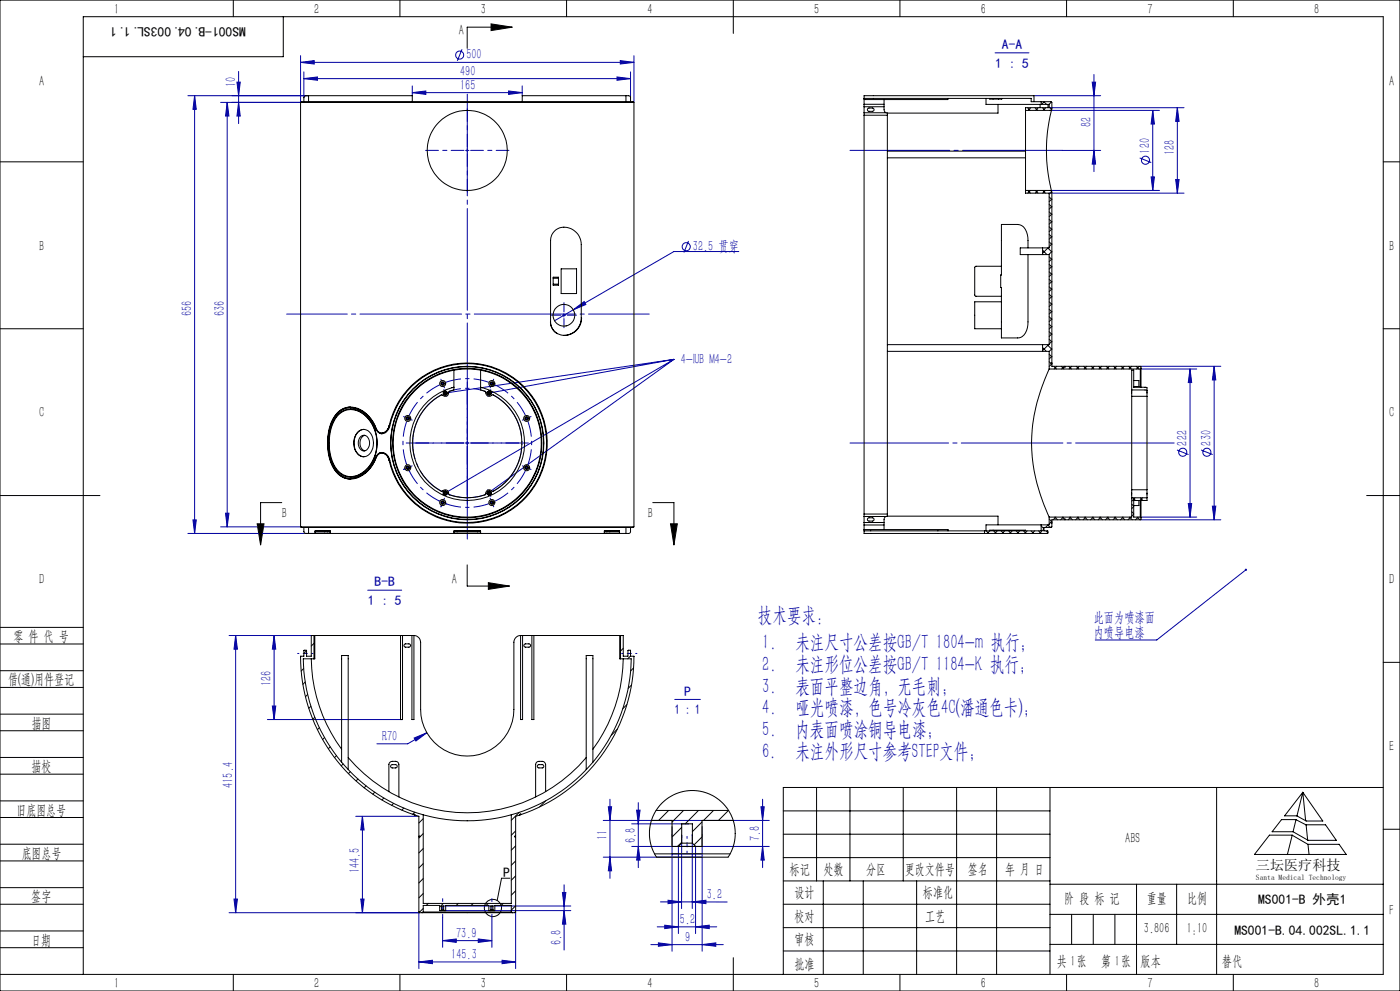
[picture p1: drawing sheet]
<svg xmlns="http://www.w3.org/2000/svg" width="420mm" height="297mm" viewBox="0 0 420 297" stroke-linecap="round" stroke-linejoin="round" font-family="sans-serif">
<g fill="none" stroke="#0000a0" stroke-width=".3">
<path d="M90.2 18.7l4.1-.5v1zM90.2 16.7v14h-24M90.2 18.7h100M138.6 14.8l-1.4 3.4M186.1 18.2l4.1 .5-4.1 .5zM190.2 16.7v14M298.5 15.8h10.2M58.4 28.7v131.2M58.4 28.7l.5 4.1h-1zM68.2 30.7l.5 4.1h-1zM68.2 30.7v127.2M71.1 24.6h1l-.5 4.1z"/>
<path d="M71.6 30.7l.5 4.1h-1zM71.6 21.4v15.6M91.2 23.6l4.1-.5v1zM91.2 21.6v7.7M91.2 23.6h98M92.6 28.7h-36.2M123.7 27.8l4-.5v1zM123.7 25.7v3M123.7 27.8h33M152.6 27.3l4.1 .5-4.1 .5zM156.7 25.7v3M185.1 23.1l4.1 .5-4.1 .5z"/>
<path d="M189.2 21.6v7.7M310.2 28.7h20M314.7 32.3h40.5M315 33.1h32.8M327.7 24.6h1l-.5 4.1zM328.2 22.3v29.1M345.8 33.1l.5 4.1h-1zM345.8 33.1v24M353.2 32.3v25.6M353.2 32.3l.5 4.1h-1zM139.7 45.1h1M140.2 44.6v1"/>
<path d="M314.7 57.9h40.5M315 57.1h32.8M318.6 45.1h11.6M328.2 45.1l.5 4.1h-1zM341.9 47.3l3.5 1.4M345.3 53h1l-.5 4.1zM352.7 53.8h1l-.5 4.1zM206.6 72.2l-1.4 3.5M221.7 75.4h-19.5l-30.2 17.4M168.7 94.5h1M169.2 94v1M172 92.8l3.3-2.4 .5 .9z"/>
<path d="M172 92.8l-5.6 3.3M132.6 114.5l.4 .9M133.2 114.8l-.9 .3M133.4 117.3l.2 .5M133.6 117.8l-.5 .2M133.6 117.8l.2 .4M134 117.6l-.4 .2M202.2 107.7l-55.1 39.6M202.2 107.7l-69.5 40.6M202.2 107.7l-68.6 10.1M202.2 107.7l-55.4 10.1M342.1 110.6h16.9"/>
<path d="M342.1 109.8h24.2M357 110.6l.5 4h-1zM357 110.6v44.4M364.2 109.8l.5 4.1h-1zM364.2 109.8v46M122.2 139.7l.1 .5M122.8 140l-.5 .2M353.1 134.9l3.5 1.3M360.3 134.9l3.5 1.3M56.4 159.9h42.6M57.9 155.8h1l-.5 4.1zM66.2 157.9h24"/>
<path d="M67.7 153.8h1l-.5 4.1zM122.3 140.2l.3 .4M122.3 140.2l-.4 .2M342.1 155h16.9M342.1 155.8h24.2M356.5 150.9h1l-.5 4.1zM363.7 151.7h1l-.5 4.1zM110.3 176.9h10.2M373.8 170.8l-26.8 21h-18.4M68.7 190.5h24.7M70.7 190.5l.5 4.1h-1zM70.7 190.5v83"/>
<path d="M82.2 190.5l.5 4.1h-1zM82.2 190.5v25.1M80.2 215.6h40.6M81.7 211.6h1l-.5 4zM128.1 219.6l-5.8 3.3h-9.2M202.4 209.6h7.7M124.2 221.2l3.9-1.6-3.3 2.5zM183 239.5v23.7M228.8 239.5v20.5M106.7 244.6h19M108.7 244.6v28.9M108.7 244.6l.5 4.1h-1z"/>
<path d="M181 245.9h49.8M181 256.9h29.5M182.5 241.8h1l-.5 4.1zM183 256.9l.5 4.1h-1zM189.5 253.7h41.3M189.5 246.9h17.2M191 242.8h1l-.5 4.1zM191.5 253.7l.5 4.1h-1zM191.5 240.6v19.4M201.6 255.9h8.9M201.6 247.7v37.4M203.5 253.7v26.1"/>
<path d="M204.5 250.3v22M207.7 250.1v22.2M208.7 253.7v26.1M210.6 247.7v37.4M228.3 241.8h1l-.5 4.1zM228.8 253.7l.5 4.1h-1zM68.7 273.5h57.1M70.2 269.4h1l-.5 4.1zM108.2 269.4h1l-.5 4.1zM125.7 273.3v17M132.8 274.9v9M133.1 271.5h38.1"/>
<path d="M133.7 272.9h37.5M147.6 274.9v9M154.7 273.3v17M168.7 267.5h1.1l-.6 4zM169.2 272.9l.6 4.1h-1.1zM169.2 265.2v19.5M197.2 277.8h17.8M198.1 270.3h9.6M199.4 277.3l4.1 .5-4.1 .5zM200.4 269.8l4.1 .5-4.1 .5zM207.7 270.3l4.1-.5v1zM207.7 270.3h10.5"/>
<path d="M208.7 277.8l4.1-.5v1zM125.7 288.3l4-.5v1zM125.7 288.3h29M132.8 281.9l4.1-.5v1zM132.8 281.9h14.8M143.5 281.4l4.1 .5-4.1 .5zM150.6 287.8l4.1 .5-4.1 .5zM195.3 283.1h21.7M197.5 282.6l4.1 .5-4.1 .5zM210.6 283.1l4.1-.5v1z"/>
<circle cx="137.9" cy="16.5" r="1.21"/>
<circle cx="343.6" cy="48" r="1.22"/>
<circle cx="205.9" cy="73.9" r="1.22"/>
<circle cx="354.8" cy="135.5" r="1.21"/>
<circle cx="362.1" cy="135.5" r="1.21"/>
</g>
<g fill="none" stroke="#000" stroke-width=".3">
<path d="M0 0h420v297h-420zM70 0v5M85 5v12h-60M120 0v5M147.3 7.2l6.4 .9-6.4 1.1zM153.7 8.1h-13.5v6.4M170 0v5M220 0v10M270 0v5M320 0v5M370 0v5M0 48.5h25"/>
<path d="M415 48.5h5M0 98.5h25M415 98.5h5M0 148.5h30M77.2 157h2l-1 6.3zM84.5 150.6h-6.3v12.7M195.8 150.6h6.4v12.7M201.2 157h2l-1 6.3zM410 148.5h10M140.2 169.3v6.3h12.7M146.5 174.6l6.4 1-6.4 1zM0 193h25"/>
<path d="M0 188h25M415 198.5h5M0 206h25M0 201h25M0 219h25M0 214h25M0 232h25M0 227h25M245 236v28M255 236v28M271 236v28M287 236v56"/>
<path d="M299 236v56M315 236v56M365 236v56M390.8 237.5l6 8.6h-4.9l-2.9-1.6h-3.6zM390.8 237.5l-1.7 7M390.8 237.5l.9 8.5M415 236h-180v56M0 245h25M0 240h25M0 258h25M0 253h25M235 243h80"/>
<path d="M235 250h80M235 257h80M380.8 250.3h6.8l4.8 2.7h9.3l2.2 3.1h-27.6zM384.5 245.6h4.3l3 1.6h5.9l3.2 4.6h-8.5l-4.5-2.5h-6.3zM387.7 250.3l-1.5 5.8M388.8 245.7l-.9 3.6M391.8 247.2l.5 4.5M392.4 253l.3 3.1M415 248.5h5M0 271h25M0 266h25M0 279h25"/>
<path d="M153 263.2h-2.5l-1.3 6.7M235 271h80M235 264h80M235 278h80M247 264v28M259 264v28M275 264v28M315 274h100M315 265h100M321.5 274v9M328 274v9M334.5 274v9"/>
<path d="M341 265v27M353 265v18M0 292h415v-287h-390v287M0 284h25M70 292v5M120 292v5M170 292v5M220 287v10M235 285h80M270 292v5M315 283h100M320 292v5"/>
<path d="M370 292v5"/>
<circle cx="147.9" cy="272.1" r="2.57"/>
</g>
<g fill="none" stroke="#0000a0" stroke-width=".3" stroke-dasharray="30.5 1.3 1.3 1.3" stroke-linecap="butt">
<path d="M146.8 117.8l-.5-.2M146.8 117.8l.4 .2M147.6 114.9l-.5-.1M147.6 114.9l.4 .2M122 139.2l-.1-.4M122.4 125.4l-.2 .4M122.4 125.4l.2-.5M158 125.4l-.2-.5M158 125.4l.2 .4M122.4 140.2l.2 .4M122.4 140.2l-.2-.5M122.8 141.1l.1 .3"/>
<path d="M131.9 150.2l-.4-.2M132.8 150.6l.5 .2M132.8 150.6l-.5-.2M133.7 151l.4 .1M146.8 147.8l.4-.2M146.8 147.8l-.5 .2M147.6 150.6l.4-.2M147.6 150.6l-.5 .2M158 140.2l.2-.5M158 140.2l-.2 .4"/>
</g>
<path d="M145.9 117.4a16.4 16.4 0 0 0-11.4 0" fill="none" stroke="#0000a0" stroke-width=".3" stroke-dasharray="30.5 1.3 1.3 1.3" stroke-dashoffset="26.6" stroke-linecap="butt"/>
<path d="M132.7 118.2a16.4 16.4 0 0 0-7.5 21.2 16.4 16.4 0 0 0 20.7 8.7" fill="none" stroke="#0000a0" stroke-width=".3" stroke-dasharray="30.5 1.3 1.3 1.3" stroke-dashoffset="7.6" stroke-linecap="butt"/>
<path d="M147.7 147.3a16.4 16.4 0 0 0 0-29.1" fill="none" stroke="#0000a0" stroke-width=".3" stroke-dasharray="30.5 1.3 1.3 1.3" stroke-dashoffset="14.4" stroke-linecap="butt"/>
<path d="M131.9 115.3a19.3 19.3 0 0 0-9.1 9.2M146.6 114.6a19.3 19.3 0 0 0-12.9 0M122 126.3a19.3 19.3 0 0 0 0 12.9M157.6 124.5a19.3 19.3 0 0 0-9.1-9.2M158.4 139.2a19.3 19.3 0 0 0 0-12.9M122.8 141.1a19.3 19.3 0 0 0 9.1 9.1M133.7 151a19.3 19.3 0 0 0 12.9 0M148.5 150.2a19.3 19.3 0 0 0 9.1-9.1" fill="none" stroke="#0000a0" stroke-width=".3" stroke-dasharray="30.5 1.3 1.3 1.3" stroke-dashoffset="25.8" stroke-linecap="butt"/>
<g fill="none" stroke="#0000a0" stroke-width=".3" stroke-dasharray="30.5 1.3 1.3 1.3">
<path d="M168.2 94.5h-2.8M169.2 93.5v-2.8M169.2 95.5v2.7M170.2 94.5h2.7M132.4 114l-.1-.4M133.2 115.9l.1 .3M133.2 116.9l-.1-.1M134 118.7v.1M146.4 118.7l-.1 .1M146.8 117.8l.2-.5M146.8 117.8l-.2 .4M147.2 116.9v-.1"/>
<path d="M147.2 115.9l-.2 .3M147.6 114.9l.2-.4M147.6 114.9l-.2 .5M148 114l.1-.4M121.4 125l-.3-.2M122.4 125.4l-.5-.2M122.4 125.4l.4 .2M123.3 125.8l.4 .1M123.3 139.8l.4-.2M140.2 132.8v-.5M140.2 132.8h-.5M140.2 132.8v.5"/>
<path d="M140.2 132.8h.5M157.1 125.8l-.4 .1M157.1 139.8l-.4-.2M158 125.4l.5-.2M158 125.4l-.4 .2M158.9 125l.4-.2M121.4 140.5l-.3 .2M122.4 140.2l-.5 .1M122.4 140.2l.4-.2M132.4 151.5l-.1 .4M132.8 150.6l-.2 .5M132.8 150.6l.2-.5"/>
<path d="M133.2 149.7l.1-.4M146.4 146.9l-.1-.1M146.8 147.8l.2 .4M146.8 147.8l-.2-.5M147.2 148.7v.1M147.2 149.7l-.2-.4M147.6 150.6l.2 .5M147.6 150.6l-.2-.5M148 151.5l.1 .4M158 140.2l.5 .1M158 140.2l-.4-.2M158.9 140.5l.4 .2"/>
</g>
<path d="M139.2 132.8h-14.5M140.2 131.8v-14.5M140.2 133.8v14.5M141.2 132.8h14.5" fill="none" stroke="#0000a0" stroke-width=".3" stroke-dasharray="30.5 1.3 1.3 1.3" stroke-dashoffset="25.1"/>
<path d="M139.2 132.8h-17.3M140.2 131.8v-17.4M140.2 133.8v17.3M141.2 132.8h17.3" fill="none" stroke="#0000a0" stroke-width=".3" stroke-dasharray="30.5 1.3 1.3 1.3" stroke-dashoffset="23.7"/>
<path d="M139.2 45.1h-11.5M140.2 44.1v-11.5M140.2 46.1v11.5M141.2 45.1h11.5" fill="none" stroke="#0000a0" stroke-width=".3" stroke-dasharray="30.5 1.3 1.3 1.3" stroke-dashoffset="26.6"/>
<path d="M206.1 255.7v-5" fill="none" stroke="#0000a0" stroke-width=".3" stroke-dasharray="30.5 1.3 1.3 1.3" stroke-dashoffset="29.9"/>
<path d="M93.9 195.8h-4.6M191.1 195.8h-4.6" fill="none" stroke="#0000a0" stroke-width=".3" stroke-dasharray="30.5 1.3 1.3 1.3" stroke-dashoffset="30.1"/>
<path d="M132.8 274.9v-5.6M147.6 274.9v-5.6" fill="none" stroke="#0000a0" stroke-width=".3" stroke-dasharray="30.5 1.3 1.3 1.3" stroke-dashoffset="29.6"/>
<path d="M140.2 28v133.7" fill="none" stroke="#0000a0" stroke-width=".3" stroke-dasharray="30.5 1.3 1.3 1.3" stroke-dashoffset="-.2"/>
<path d="M86 94.1h108.8" fill="none" stroke="#0000a0" stroke-width=".3" stroke-dasharray="30.5 1.3 1.3 1.3" stroke-dashoffset="12.3"/>
<path d="M352.2 132.8h-97.2" fill="none" stroke="#0000a0" stroke-width=".3" stroke-dasharray="30.5 1.3 1.3 1.3" stroke-dashoffset=".9"/>
<path d="M318.7 45.1h-63.7" fill="none" stroke="#0000a0" stroke-width=".3" stroke-dasharray="30.5 1.3 1.3 1.3" stroke-dashoffset=".6"/>
<path d="M147.3 7.2l6.4 .9-6.4 1.1zM146.5 174.6l6.4 1-6.4 1zM201.2 157h2l-1 6.3zM77.2 157h2l-1 6.3z" fill="#000"/>
<g fill="#0000a0">
<path d="M373.5 170.6l.5-.1-.2 .3 .3-.2a.35 .35 0 0 1-.3 .5 .35 .35 0 0 1-.3-.5z"/>
<path d="M197.5 282.6l4.1 .5-4.1 .5zM210.6 283.1l4.1-.5v1zM199.4 277.3l4.1 .5-4.1 .5zM208.7 277.8l4.1-.5v1z"/>
<path d="M183 256.9l.5 4.1h-1zM182.5 241.8h1l-.5 4.1zM228.8 253.7l.5 4.1h-1zM228.3 241.8h1l-.5 4.1z"/>
<path d="M191 242.8h1l-.5 4.1zM191.5 253.7l.5 4.1h-1z"/>
<path d="M327.7 24.6h1l-.5 4.1zM328.2 45.1l.5 4.1h-1z"/>
<path d="M200.4 269.8l4.1 .5-4.1 .5zM207.7 270.3l4.1-.5v1z"/>
<path d="M150.6 287.8l4.1 .5-4.1 .5zM125.7 288.3l4-.5v1z"/>
<path d="M90.2 18.7l4.1-.5v1zM186.1 18.2l4.1 .5-4.1 .5zM91.2 23.6l4.1-.5v1zM185.1 23.1l4.1 .5-4.1 .5zM123.7 27.8l4-.5v1zM152.6 27.3l4.1 .5-4.1 .5zM172 92.8l3.8-1.5-.5-.9zM124.2 221.2l.6 .9 3.3-2.5zM132.8 281.9l4.1-.5v1zM143.5 281.4l4.1 .5-4.1 .5z"/>
<path d="M58.4 28.7l.5 4.1h-1zM57.9 155.8h1l-.5 4.1z"/>
<path d="M108.2 269.4h1l-.5 4.1zM108.7 244.6l.5 4.1h-1z"/>
<path d="M70.2 269.4h1l-.5 4.1zM70.7 190.5l.5 4.1h-1z"/>
<path d="M68.2 30.7l.5 4.1h-1zM67.7 153.8h1l-.5 4.1zM71.1 24.6h1l-.5 4.1zM71.6 30.7l.5 4.1h-1zM353.2 32.3l.5 4.1h-1zM352.7 53.8h1l-.5 4.1zM345.8 33.1l.5 4.1h-1zM345.3 53h1l-.5 4.1zM357 110.6l.5 4h-1zM356.5 150.9h1l-.5 4.1zM364.2 109.8l.5 4.1h-1zM363.7 151.7h1l-.5 4.1zM168.7 267.5h1.1l-.6 4zM169.2 272.9l.6 4.1h-1.1z"/>
<path d="M82.2 190.5l.5 4.1h-1zM81.7 211.6h1l-.5 4z"/>
</g>
<g fill="none" stroke="#000" stroke-width=".3">
<path d="M90.2 30.7h100v127.2h-100zM90.4 30.7v-.2h99.6v.2M92.6 28.7h31.1v1.8M92.6 28.7l-1.3 .2-.1 1.6M92.6 28.7v1.8M187.8 28.7h-31.1v1.8M187.8 28.7h.8l.5 .3 .1 1.5M187.8 28.7v1.8M259.2 29.5h50.2v1h2.9M259.2 31.3h6M259.2 33.8h6.6M259.2 34.5h7"/>
<path d="M259.2 32h6M260.3 32.5l1.4-.1a.49 .49 0 0 1 .5 .5 .49 .49 0 0 1-.5 .5l-1.4-.2zM265.2 29.8v3.1a1.02 1.02 0 0 0 1 1M266.2 33.9v120.8M284.4 29.5l-.1 .3h-25l-.1-.2M295.8 29.5v1.8h16.5M296.9 29.5v.2h3.6v-.2M299.4 31.3v2.6h-33.2M307.7 33.1v24M308.3 32.3l.7 .8M309.2 32.3l-.8 .8M310.2 30.5v-1.8h-51v131.2h36.1"/>
<path d="M310.5 32.3l.8 .8M311.5 32.3l-.8 .8M312 31.3v1M312.3 30.5h3v.2M312.3 31.3h2.4v1h-7v.8M312.3 30.5v.8M312.7 32.3l.8 .8M313.2 30.5l.8 .8M313.3 30.5l-.8 .8M313.7 32.3l-.8 .8M314.4 31.3v1M314.7 32.1l.9 .8"/>
<path d="M315.3 30.7h.3v1.8l-.4 .6h-7.5M315.3 30.7l-.6 .6M315.5 32.9v-.1a50 50 0 0 0 0 24.6M266.2 45.3h41.5M266.2 47.3h41.5M307.7 57.1h7.3l.4 .2 .2 .4v51.1M307.7 57.1v.8h7v16.4h-1.9M308.3 57.1l.8 .8M309.1 57.1l-.8 .8M310.6 57.1l.8 .8M311.4 57.1l-.8 .8M312.8 57.1l.8 .8"/>
<path d="M313.6 57.1l-.8 .8M314.7 59l.9 .8M315.5 57.4l-.8 .8M315.6 59.7l-.9 .7M166.3 69.3a4.9 4.9 0 0 1 5.4-.6 4.9 4.9 0 0 1 2.7 4.6v22a4.9 4.9 0 0 1-2.9 4.7 4.9 4.9 0 0 1-5.4-1l-.8-1.3-.1-1.2v-24.4l.4-1.8zM300.4 79.8h-7.6l-.4 .4 .1 8.5 7.9 .1M308.4 74.3a8.2 8.2 0 0 0-1.1-5.9l-.7-.7-.8-.4h-5.4v15.1h-.2v3.8h.2v15.1h4.9a3.6 3.6 0 0 0 3.1-3.9v-21.1M312.8 74.3h-6.7v2h6.7M312.8 75l1.3 1.3M312.8 76.3h1.9v27h-1.9M312.8 74.3v2M314.3 74.3l1.3 1.2"/>
<path d="M314.4 74.3l-1.6 1.6M314.7 79.2l.9 .8M314.7 77l.9 .8M314.7 72.5l.9 .8M314.7 70.2l.9 .8M314.7 68l.9 .8M314.7 65.8l.9 .7M314.7 63.5l.9 .8M314.7 61.2l.9 .9M315.6 61.9l-.9 .8M315.6 64.1l-.9 .8M315.6 66.4l-.9 .8"/>
<path d="M315.6 68.6l-.9 .8M315.6 70.9l-.9 .8M315.6 73.1l-.9 .8M315.6 75.3l-1 1M315.6 77.6l-.9 .8M315.6 79.8l-.9 .8M165.1 96.5a4.1 4.1 0 0 0 2.1 3.5M165.9 83.1h1.6v2.4h-1.6zM165.9 85.2h1.6M165.9 83.4h1.6M168.3 80.6h4.7v7.4h-4.7zM174.5 95.3a5.3 5.3 0 0 1-5.3 5.2"/>
<path d="M300.4 90.4h-8v8.1h8M314.7 99.4l.9 .8M314.7 97.2l.9 .8M314.7 94.9l.9 .8M314.7 92.7l.9 .8M314.7 90.4l.9 .8M314.7 88.2l.9 .8M314.7 86l.9 .7M314.7 83.7l.9 .8M314.7 81.5l.9 .8M315.6 82.1l-.9 .8M315.6 84.3l-.9 .8"/>
<path d="M315.6 86.6l-.9 .8M315.6 88.8l-.9 .8M315.6 91.1l-.9 .8M315.6 93.3l-.9 .8M315.6 95.6l-.9 .8M315.6 97.8l-.9 .8M136.2 110.9v6l-1.5 .5a1.14 1.14 0 0 1-.7 1.3 1.14 1.14 0 0 1-1.4-.4 16.3 16.3 0 0 0 0 28.9 1.15 1.15 0 0 1 1.4-.3 1.15 1.15 0 0 1 .7 1.3 14.9 14.9 0 0 0 11.1-.1 1.09 1.09 0 0 1 .6-1.3 1.09 1.09 0 0 1 1.3 .4 16.3 16.3 0 0 0 0-28.9 1.14 1.14 0 0 1-1.3 .4 1.14 1.14 0 0 1-.7-1.3l-1.5-.5v-6M136.2 116.1a17.2 17.2 0 0 0-10.2 26.4 17.2 17.2 0 0 0 28.4 0 17.2 17.2 0 0 0-10.2-26.4M266.2 103.3h46.6M266.2 105.3h46.6M312.8 104.2l1.1 1.1M312.8 105.3h1.9"/>
<path d="M312.8 103.3v2M314.1 103.3l1.5 1.4M314.6 103.3l-1.8 1.8M314.7 108.4l.9 .8M314.7 106.1l.9 .9M314.7 101.7l.9 .8M314.7 110.6a54.1 54.1 0 0 0-5 26.4 60 60 0 0 0 5 18M314.7 105.3v5.3M314.7 110.6h27.4M315.6 108.8l-.1 .2M315.6 108.8h-.3l.3 .2v.8h3.8v.2l.1-.2h22.6l.2 .1v.5M315.6 100l-.9 .9"/>
<path d="M315.6 102.3l-.9 .8M315.6 104.5l-.9 .8M315.6 106.8l-.9 .8M315.6 109l-.9 .8M316.2 109.8l.7 .8M317 109.8l-.8 .8M318.4 109.8l.8 .8M319.3 109.8l-.8 .8M320.6 109.8l.8 .8M321.5 109.8l-.8 .8M322.9 109.8l.8 .8M323.8 109.8l-.8 .8"/>
<path d="M325.1 109.8l.8 .8M326 109.8l-.8 .8M327.4 109.8l.8 .8M328.3 109.8l-.8 .8M329.6 109.8l.8 .8M330.5 109.8l-.8 .8M331.9 109.8l.8 .8M332.8 109.8l-.8 .8M334.1 109.8l.8 .8M335 109.8l-.8 .8M336.3 109.8l.8 .8M337.3 109.8l-.9 .8"/>
<path d="M338.6 109.8l.8 .8M339.5 110.9h.6v5.2l4 .1v2.6h-4.6zM339.5 116.9h4l.6 .1M339.5 118.8v27.9M339.5 109.8l-.8 .8M340.1 114h1.6v1.8h-1.6M340.9 109.8l.7 .8M341.7 109.8l-.7 .8M342.1 110.6v5.5M342.3 110.4v5.7M342.3 110.4l-.2 .2M344.1 118.8v27.9"/>
<path d="M99.5 138.8a6.4 6.4 0 0 0 5.8 4.8M101 124.6a5.8 5.8 0 0 1 9.1 .3 11.4 11.4 0 0 1-2.1 17.4 5.6 5.6 0 0 1-8-3 15.2 15.2 0 0 1 1-14.7zM101.1 124.1a5.8 5.8 0 0 1 8.7 0 11.2 11.2 0 0 1 3 4.7 2.1 2.1 0 0 0 2.2 1.1 2.1 2.1 0 0 0 1.8-1.8 23.8 23.8 0 0 1 36.6-15.1 23.8 23.8 0 0 1 0 39.6 23.8 23.8 0 0 1-36.6-15.2 2.1 2.1 0 0 0-1.9-1.8 2.1 2.1 0 0 0-2.2 1.5 9 9 0 0 1-7.4 6.3 6.2 6.2 0 0 1-5.9-4.7 15.6 15.6 0 0 1 1.7-14.6zM101.3 124.6a5.7 5.7 0 0 1 8.8 .5l.6 .7a11.4 11.4 0 0 1 1.7 10.8l-.5 1.2a9.1 9.1 0 0 1-3.9 4.3 5.1 5.1 0 0 1-5.3 0 10.7 10.7 0 0 1-3.9-9.3l.1-2.4 .5-2.4 .8-1.7zM105.1 122.2a8.7 8.7 0 0 1 7.8 6.3l.7 1.1 1.1 .4M105.2 122a6.2 6.2 0 0 0-5.6 4.5M107.1 129.7a2.59 2.59 0 0 1 2.8-.9 2.59 2.59 0 0 1 1.9 2.2 4.5 4.5 0 0 1-2.4 5.9 3.5 3.5 0 0 1-3.3-4.1l.4-2zM108.1 131a1.63 1.63 0 0 1 1.9-.3 1.63 1.63 0 0 1 .8 1.7 1.99 1.99 0 0 1-2.2 2.6 2.8 2.8 0 0 1-.5-4zM109.2 128.7a3.9 3.9 0 0 0-2.9 5.1 3.3 3.3 0 0 0 2.9 3.1M109.4 130.5a2.6 2.6 0 0 0-1.4 2.3 2.6 2.6 0 0 0 1.4 2.3M114.6 135.8a2.28 2.28 0 0 1 2.1 2.2M114.7 135.6h-.1a2.81 2.81 0 0 0-2.2 2.5 8.6 8.6 0 0 1-7.3 5.3"/>
<path d="M116.3 128.6a1.88 1.88 0 0 1-1.7 1.2M116.7 127.6a24 24 0 0 1 36.9-14.7 24 24 0 0 1 0 39.7 24 24 0 0 1-36.9-14.6M116.7 127.6a2.08 2.08 0 0 1-1.2 1.9 2.08 2.08 0 0 1-2.3-.4 10.1 10.1 0 0 0-7.5-7.1 6.5 6.5 0 0 0-6.6 5.5 16.2 16.2 0 0 0 1.8 14 5.9 5.9 0 0 0 8.8 .3 14.3 14.3 0 0 0 3.6-5.5 2.07 2.07 0 0 1 2.3-.2 2.07 2.07 0 0 1 1.1 1.9M116.7 127.6l-.3 .9M90.4 157.9v.2h99.6v-.2M91.2 158.1l.1 1.5 .4 .3h.9M92.6 159.9h2M92.6 158.1v1.8M94.5 159.8h4.6M94.5 159.2h4.6M94.5 159.2v.6M94.5 159.8l.1 .1"/>
<path d="M94.6 159.9h4.4M94.6 159.1l-.1 .1M94.7 159.1l4.4 .1M99 159.9h37.3M99.1 159.8l-.1 .1M99.1 159.2v.6M136.2 159.8h8M136.2 159.2h8M136.2 159.2v.6M136.2 159.8l.1 .1M136.3 159.9h7.8M144.1 159.9h37.2"/>
<path d="M144.2 159.2v.6M144.2 159.8l-.1 .1M181.3 159.2h4.5M181.3 159.8h4.5M181.3 159.2v.6M181.3 159.8v.1M181.3 159.9h4.4M185.7 159.1l-4.4 .1M185.7 159.9h2.1M185.7 159.1l.1 .1M185.8 159.2v.6M185.8 159.8l-.1 .1"/>
<path d="M187.8 158.1v1.8M189.2 158.1l-.1 1.5-.4 .3h-.9M259.2 159.1h36.1M259.2 156.6h6M259.2 158.7h25.2v.4M259.2 157.3h6M259.2 154.8h6.6M259.2 154.1h7M260.3 155.3l1.4-.1a.49 .49 0 0 1 .5 .5 .49 .49 0 0 1-.5 .5l-1.4-.2zM266.2 154.7a.96 .96 0 0 0-1 1v3M266.2 154.7h33.2v2.6M295.3 159.1v.8"/>
<path d="M295.8 159.1l.9 .8M298.1 159.1l.8 .8M299.2 159.1l-.8 .8M300.3 159.1l.8 .8M301.4 159.1l-.8 .8M302.6 159.1l.8 .8M303.7 159.1l-.8 .8M304.8 159.1l.8 .8M305.9 159.1l-.8 .8M307.1 159.1l.8 .8M307.6 159.1v-.2h-10.7l-.8 1M308.2 159.1l-.8 .8"/>
<path d="M309.3 159.1l.8 .8M310.4 159.1l-.8 .8M311.6 159.1l.7 .8M312.3 157.3h-16.5v1.8M312.3 157.3v1.8h-17M312.3 157.7l.9 .7M313.2 158.6l-1.3 1.3M313.8 159.1l.6 .5-.3 .3M314.3 157.3l.8 .8M314.4 157.3l-.7 .8M314.7 155.5l.9 .8M314.7 155v2.3h-2.4"/>
<path d="M315.5 156.6l.1 .2M315.6 156.8v1.1l-.3 .2h-2.1v1l1.2 .1-.1 .7h-19M315.6 156.2l-.9 .8M316.4 155l.9 .8M316.8 155l-.9 .8M318.7 155l.7 .6M319 155l-.8 .8M320.9 155l.8 .8M321.2 155l-.8 .8M323.2 155l.8 .8M323.5 155l-.8 .8M325.4 155l.8 .8"/>
<path d="M325.7 155l-.8 .8M327.7 155l.8 .8M328 155l-.8 .8M329.9 155l.8 .8M330.2 155l-.8 .8M332.1 155l.9 .8M332.5 155l-.9 .8M334.4 155l.8 .8M334.7 155l-.8 .8M336.7 155l.7 .8M336.9 155l-.7 .8M338.9 155l.8 .8"/>
<path d="M339.2 155l-.8 .8M339.5 149.2v-2.4h4.6v2.4M339.5 153.3l.6 .6M339.5 151.1l.6 .6M339.5 149.2v5.8h-24.8M339.5 149.2h4.6M339.8 149.2l.8 .8M340.1 151.8l-.6 .6M340.1 154.1l-.6 .6M340.5 149.2l-1 1M341.1 155l.8 .8M341.5 155l-.9 .8"/>
<path d="M341.7 150v1.5h-1.6M342.1 150v5M342.1 149.2l.8 .8M342.1 155l.2 .2M342.3 150v5.2M342.3 155.2v.5l-.2 .1h-22.6v-.2l-.1 .2h-3.8v.8h-.3l.3 .2M342.8 149.2l-.9 .8M344.1 149.2v.8h-4v5h2M90.2 196.8a50.1 50.1 0 0 0 33.9 47.4M90.3 196.7l-.1 .1M92 195h-.8v1.7l-1 .1M92 195l-.8 .8"/>
<path d="M93.4 197.4a46.9 46.9 0 0 0 9.1 27.1M94.2 190.5v6.9M94.2 192.8l-.8 .8M94.2 197.3l-.2 .1M94.4 190.5v6.9h-3.4a49.2 49.2 0 0 0 36 46.8M120.2 190.5v25.1h.6v-25.1M121.3 193.1l1.4-.1a.5 .5 0 0 1 .5 .5 .5 .5 0 0 1-.5 .5l-1.4-.2zM123.6 190.5v25.1h.6v-25.1M124.2 190.5a2.05 2.05 0 0 1 2 2v20.1a14 14 0 0 0 14 14 14 14 0 0 0 14-14v-20.1a2.05 2.05 0 0 1 2-2M124.2 190.5h-30.8v6.2h-1.4v-1.7M156.2 190.5h30.8v6.2h1.4l.1-1.8 .7 .1v1.7h1a50.1 50.1 0 0 1-34 47.5M156.2 190.5v25.1h.6v-25.1"/>
<path d="M157.3 193.1l1.4-.1a.49 .49 0 0 1 .5 .5 .49 .49 0 0 1-.5 .5l-1.4-.2zM159.6 190.5v25.1h.6v-25.1M185.9 190.5v6.9h3.5a49.2 49.2 0 0 1-36 46.8M186.2 190.5v6.9M186.3 190.5l-.1 .1M187 197.4a46.9 46.9 0 0 1-9.1 27.1M187 194.3l-.8 .8M189.2 196.6l-.9 .8M91.1 200.4l-.8 .7M91.5 204.4l-.6 .7M92.3 208.1l-.6 .7M93.3 211.7l-.7 .6"/>
<path d="M94.4 215l-.6 .6M95.8 218.1l-.6 .6M185.2 218.5l-1.8 1.9M188.1 211.2l-1.3 1.2M189.4 205.3l-.9 1M190 200.2l-.8 .9M97.4 221l-.6 .6M99.1 223.8l-.6 .6M100.9 226.5l-.5 .5M102.5 228.4v-31.9h2v34.1M102.9 228.9l-.5 .6M104.5 227a46.8 46.8 0 0 0 71.4 0"/>
<path d="M105.1 231.3l-.6 .5M107.4 233.5l-.6 .5M109.8 235.5l-.5 .6M112.4 237.4l-.6 .6M115.1 239.2l-.5 .5M116.7 237.3v-8.1a1.02 1.02 0 0 1 1-1h1a.96 .96 0 0 1 1 1v9.7M117.3 229.3l1.4-.1a.49 .49 0 0 1 .5 .5 .49 .49 0 0 1-.5 .4h-1.2l-.3-.4zM161.3 229.3l1.4-.1a.49 .49 0 0 1 .5 .5 .49 .49 0 0 1-.5 .4h-1.2l-.3-.2zM163.7 237.3v-8.1a1.02 1.02 0 0 0-1-1h-1a.96 .96 0 0 0-1 1v9.7M163.7 240l-1.8 1.8M177.9 228.4v-31.9h-2v34.1M118.1 240.8l-.6 .6"/>
<path d="M121.1 242.2l-.6 .6M124.1 244.2v-.3l.3 .4M124.1 244.2l.3 .1M124.4 243.4l-.6 .6M124.4 244.3l1.3 .3v6h.3v.2h-.3v22.5l.1 .2h.8M127 244.2a49.4 49.4 0 0 0 26.4 0M127 244.2v26.6h26.4v-26.6M127 245.4l-1.3 1.3M127 249.8l-1.3 1.3M127 254.3l-1.3 1.3M127 258.8l-1.3 1.3M154.7 249l-1.3 1.3"/>
<path d="M154.7 253.5l-1.3 1.3M154.7 258l-1.3 1.3M155.8 243.4l-2.4 2.4M155.9 244.3l-1.2 .3v6h-.3v.2h.3v22.5l-.1 .2h-.9M156.2 244.2v-.3l-.2 .1-.1 .3M156.2 244.2l-.3 .1M195.4 245.9h6.2v7.8h1.9M196.4 255.9h22.6M196.8 242.9h21.7l-3 3M198.5 240.7l2.1-1.7 2-1.1 2.3-.7 2.1-.3 2.2 .1 2.5 .6 1.9 .7 2.2 1.5 1.6 1.5 1.2 1.6 1.1 2.3 .8 2.7 .1 2.8-.3 1.9-.7 2.1-1.2 2.2h-21.4l-1.2-2.1-.6-1.8-.3-1.9-.1-2.2 .4-2.3 .7-2.1 1-1.7zM200.6 242.9l-3 3M203.5 253.7h5.2"/>
<path d="M204.5 248l-2.9 2.9M204.5 252.4l-1.3 1.3M204.5 252.7h3.2M204.5 252.7v-5.8h3.2v5.8M204.5 252.7l-1 1M205.1 242.9l-3.5 3.5M207.7 252.7l1 1M209.5 242.9l-3.9 4M210.6 246.3l-2.9 2.9M210.6 250.8l-2.4 2.4M214.1 242.9l-3 3M220 245.9h-9.4v7.8h-1.9"/>
<path d="M126.6 273.5h27.1M127 273.3h26.4M127 273.3l-.4 .2M127 263.3l-1.3 1.3M127 267.8l-1.3 1.3M127 272.3l-1.2 1.1M128.5 270.8l-.6 .6M132.3 272.9h1M132.3 272.9h-.4v-1.5h-4.9v1.9M132.5 272.7h.6M132.5 272.7v-1.2h.6v1.2M132.5 272.7l-.2 .2"/>
<path d="M133 270.8l-1.1 1M133.1 272.7l.2 .2M133.3 272.9h.4v-1.5h12.9v1.5h.4M137.5 270.8l-.6 .6M142 270.8l-.6 .6M146.4 270.8l-.6 .6M147 272.9h1.1M147.2 272.7h.7M147.2 272.7v-1.2h.7v1.2M147.2 272.7l-.2 .2M147.9 272.7l.2 .2M148.1 272.9h.3v-1.5h5v1.9"/>
<path d="M151 270.8l-.6 .6M153.4 273.3l.3 .2M154.7 262.5l-1.3 1.3M154.7 267l-1.3 1.3M154.7 271.5l-1.3 1.3"/>
<circle cx="140.2" cy="45.1" r="12"/>
<circle cx="169.2" cy="94.5" r="3.3"/>
<circle cx="132.8" cy="114.9" r=".92"/>
<circle cx="132.8" cy="114.9" r=".32"/>
<circle cx="132.8" cy="115" r=".52"/>
<circle cx="133.6" cy="117.8" r=".61"/>
<circle cx="133.6" cy="117.8" r=".55"/>
<circle cx="133.6" cy="117.8" r=".39"/>
<circle cx="133.6" cy="117.8" r=".33"/>
<circle cx="146.8" cy="117.8" r=".55"/>
<circle cx="146.8" cy="117.8" r=".6"/>
<circle cx="146.8" cy="117.8" r=".33"/>
<circle cx="146.8" cy="117.8" r=".4"/>
<circle cx="147.5" cy="114.9" r=".9"/>
<circle cx="147.6" cy="115" r=".33"/>
<circle cx="147.6" cy="115" r=".52"/>
<circle cx="122.3" cy="125.4" r=".89"/>
<circle cx="122.3" cy="125.4" r=".32"/>
<circle cx="122.3" cy="125.4" r=".52"/>
<circle cx="140.2" cy="132.8" r="23"/>
<circle cx="140.2" cy="132.8" r="22.4"/>
<circle cx="140.2" cy="132.8" r="22.9"/>
<circle cx="140.2" cy="132.8" r="22.2"/>
<circle cx="158" cy="125.4" r=".89"/>
<circle cx="158" cy="125.4" r=".33"/>
<circle cx="158" cy="125.4" r=".52"/>
<circle cx="122.3" cy="140.2" r=".9"/>
<circle cx="122.3" cy="140.2" r=".32"/>
<circle cx="122.3" cy="140.2" r=".52"/>
<circle cx="132.8" cy="150.6" r=".92"/>
<circle cx="132.8" cy="150.6" r=".32"/>
<circle cx="132.8" cy="150.6" r=".52"/>
<circle cx="133.6" cy="147.8" r=".61"/>
<circle cx="133.6" cy="147.8" r=".55"/>
<circle cx="133.6" cy="147.8" r=".4"/>
<circle cx="133.6" cy="147.8" r=".33"/>
<circle cx="146.8" cy="147.8" r=".55"/>
<circle cx="146.8" cy="147.8" r=".6"/>
<circle cx="146.8" cy="147.8" r=".33"/>
<circle cx="146.8" cy="147.8" r=".41"/>
<circle cx="147.5" cy="150.6" r=".9"/>
<circle cx="147.6" cy="150.6" r=".33"/>
<circle cx="147.6" cy="150.6" r=".52"/>
<circle cx="158" cy="140.2" r=".9"/>
<circle cx="158" cy="140.2" r=".33"/>
<circle cx="158" cy="140.2" r=".52"/>
</g>
<g font-size="6.3" fill="#0000a0">
<text x="227.4" y="186.3">技术要求：</text>
<text x="228.6" y="194.6">1.</text>
<text x="238.6" y="194.6">未注尺寸公差按GB/T 1804-m 执行；</text>
<text x="228.6" y="201.1">2.</text>
<text x="238.6" y="201.1">未注形位公差按GB/T 1184-K 执行；</text>
<text x="228.6" y="207.6">3.</text>
<text x="238.6" y="207.6">表面平整边角，无毛刺；</text>
<text x="228.6" y="214.1">4.</text>
<text x="238.6" y="214.1">哑光喷漆，色号冷灰色4C(潘通色卡)；</text>
<text x="228.6" y="220.6">5.</text>
<text x="238.6" y="220.6">内表面喷涂铜导电漆；</text>
<text x="228.6" y="227.1">6.</text>
<text x="238.6" y="227.1">未注外形尺寸参考STEP文件；</text>
</g>
<g font-size="4.4">
<text x="34.2" y="4.2">1</text>
<text x="94.2" y="4.2">2</text>
<text x="144.2" y="4.2">3</text>
<text x="194.2" y="4.2">4</text>
<text x="244.2" y="4.2">5</text>
<text x="294.2" y="4.2">6</text>
<text x="344.2" y="4.2">7</text>
<text x="394.2" y="4.2">8</text>
<text x="137.6" y="10.5">A</text>
<text x="11.7" y="25.9">A</text>
<text x="416.7" y="25.9">A</text>
<text x="11.7" y="75.1">B</text>
<text x="416.7" y="75.1">B</text>
<text x="11.7" y="125.1">C</text>
<text x="416.7" y="125.1">C</text>
<text x="84.5" y="155.1">B</text>
<text x="194.3" y="155.1">B</text>
<text x="11.7" y="175.1">D</text>
<text x="135.5" y="175">A</text>
<text x="416.7" y="175.1">D</text>
<text x="4" y="192">零 件 代 号</text>
<text x="2.5" y="205.1">借(通)用件登记</text>
<text x="9.5" y="218.1">描图</text>
<text x="416.7" y="225.1">E</text>
<text x="9.5" y="231.1">描校</text>
<text x="5" y="244.2">旧底图总号</text>
<text x="6.5" y="257.2">底图总号</text>
<text x="337.6" y="252.6">ABS</text>
<text x="236.9" y="261.9">标记</text>
<text x="247.1" y="261.9">处数</text>
<text x="259.9" y="261.9">分区</text>
<text x="271.5" y="261.9">更改文件号</text>
<text x="290.4" y="261.9">签名</text>
<text x="301.5" y="261.9">年 月 日</text>
<text x="238.3" y="268.9">设计</text>
<text x="276.9" y="268.9">标准化</text>
<text x="9.4" y="270.1">签字</text>
<text x="238.3" y="276">校对</text>
<text x="277.6" y="276">工艺</text>
<text x="319.3" y="270.7">阶 段 标 记</text>
<text x="344" y="270.7">重量</text>
<text x="356.1" y="270.7">比例</text>
<text x="416.8" y="274.4">F</text>
<text x="343.2" y="279.7">3.806</text>
<text x="356" y="279.7">1:10</text>
<text x="9.4" y="283.2">日期</text>
<text x="238.4" y="283">审核</text>
<text x="238.3" y="290.4">批准</text>
<text x="317" y="289.4">共 张</text>
<text x="321.1" y="289.4">1</text>
<text x="330.3" y="289.4">第 张</text>
<text x="334.5" y="289.4">1</text>
<text x="342.1" y="289.4">版本</text>
<text x="34.2" y="296.2">1</text>
<text x="94.2" y="296.2">2</text>
<text x="144.2" y="296.2">3</text>
<text x="194.2" y="296.2">4</text>
<text x="244.2" y="296.2">5</text>
<text x="294.2" y="296.2">6</text>
<text x="344.2" y="296.2">7</text>
<text x="394.2" y="296.2">8</text>
</g>
<g font-size="4.4" fill="#0000a0">
<text x="139.9" y="17.8">500</text>
<text x="138.1" y="22.7">490</text>
<text x="70.7" y="26" transform="rotate(-90 70.7 26)">10</text>
<text x="138.1" y="26.9">165</text>
<text x="327.3" y="38" transform="rotate(-90 327.3 38)">82</text>
<text x="345" y="46" transform="rotate(-90 345 46)">120</text>
<text x="352.4" y="46.5" transform="rotate(-90 352.4 46.5)">128</text>
<text x="207.9" y="75.2">32.5 贯穿</text>
<text x="57.5" y="94.8" transform="rotate(-90 57.5 94.8)">656</text>
<text x="67.3" y="94.8" transform="rotate(-90 67.3 94.8)">636</text>
<text x="204.2" y="109">4-IUB M4-2</text>
<text x="356.2" y="133.5" transform="rotate(-90 356.2 133.5)">222</text>
<text x="363.4" y="133.5" transform="rotate(-90 363.4 133.5)">230</text>
<text x="328.1" y="186.4">此面为喷漆面</text>
<text x="328.1" y="190.9">内喷导电漆</text>
<text x="81.4" y="205.6" transform="rotate(-90 81.4 205.6)">126</text>
<text x="114.6" y="222">R70</text>
<text x="69.9" y="236.1" transform="rotate(-90 69.9 236.1)">415.4</text>
<text x="182.1" y="251.8" transform="rotate(-90 182.1 251.8)">11</text>
<text x="227.9" y="252" transform="rotate(-90 227.9 252)">7.8</text>
<text x="190.6" y="252.6" transform="rotate(-90 190.6 252.6)">6.8</text>
<text x="107.9" y="261.6" transform="rotate(-90 107.9 261.6)">144.5</text>
<text x="212" y="269.4">3.2</text>
<text x="136.8" y="281">73.9</text>
<text x="204" y="276.9">5.2</text>
<text x="135.4" y="287.4">145.3</text>
<text x="168.4" y="283.2" transform="rotate(-90 168.4 283.2)">6.8</text>
<text x="205.5" y="282.2">9</text>
</g>
<text font-size="4.4" fill="#010000" x="366.6" y="289.4">替代</text>
<text font-size="4.2" x="376.8" y="260.7">三坛医疗科技</text>
<text font-size="4.1" fill="#010000" x="73.8" y="8" transform="rotate(-180 73.8 8)">MS001-B.04.003SL.1.1</text>
<g font-size="4.1" fill="#0000a0">
<text x="300.6" y="14.7">A-A</text>
<text x="298.5" y="20.3">1 : 5</text>
<text x="112.4" y="175.7">B-B</text>
<text x="110.3" y="181.4">1 : 5</text>
<text x="205.3" y="208.5">P</text>
<text x="202.5" y="214.1">1 : 1</text>
</g>
<g font-size="4.1">
<text x="151" y="262.7">P</text>
<text x="377.4" y="271">MS001-B 外壳1</text>
<text x="370.3" y="280.1">MS001-B.04.002SL.1.1</text>
</g>
<text font-size="2.3" x="376.8" y="263.6">Santa Medical Technology</text>
</svg>
